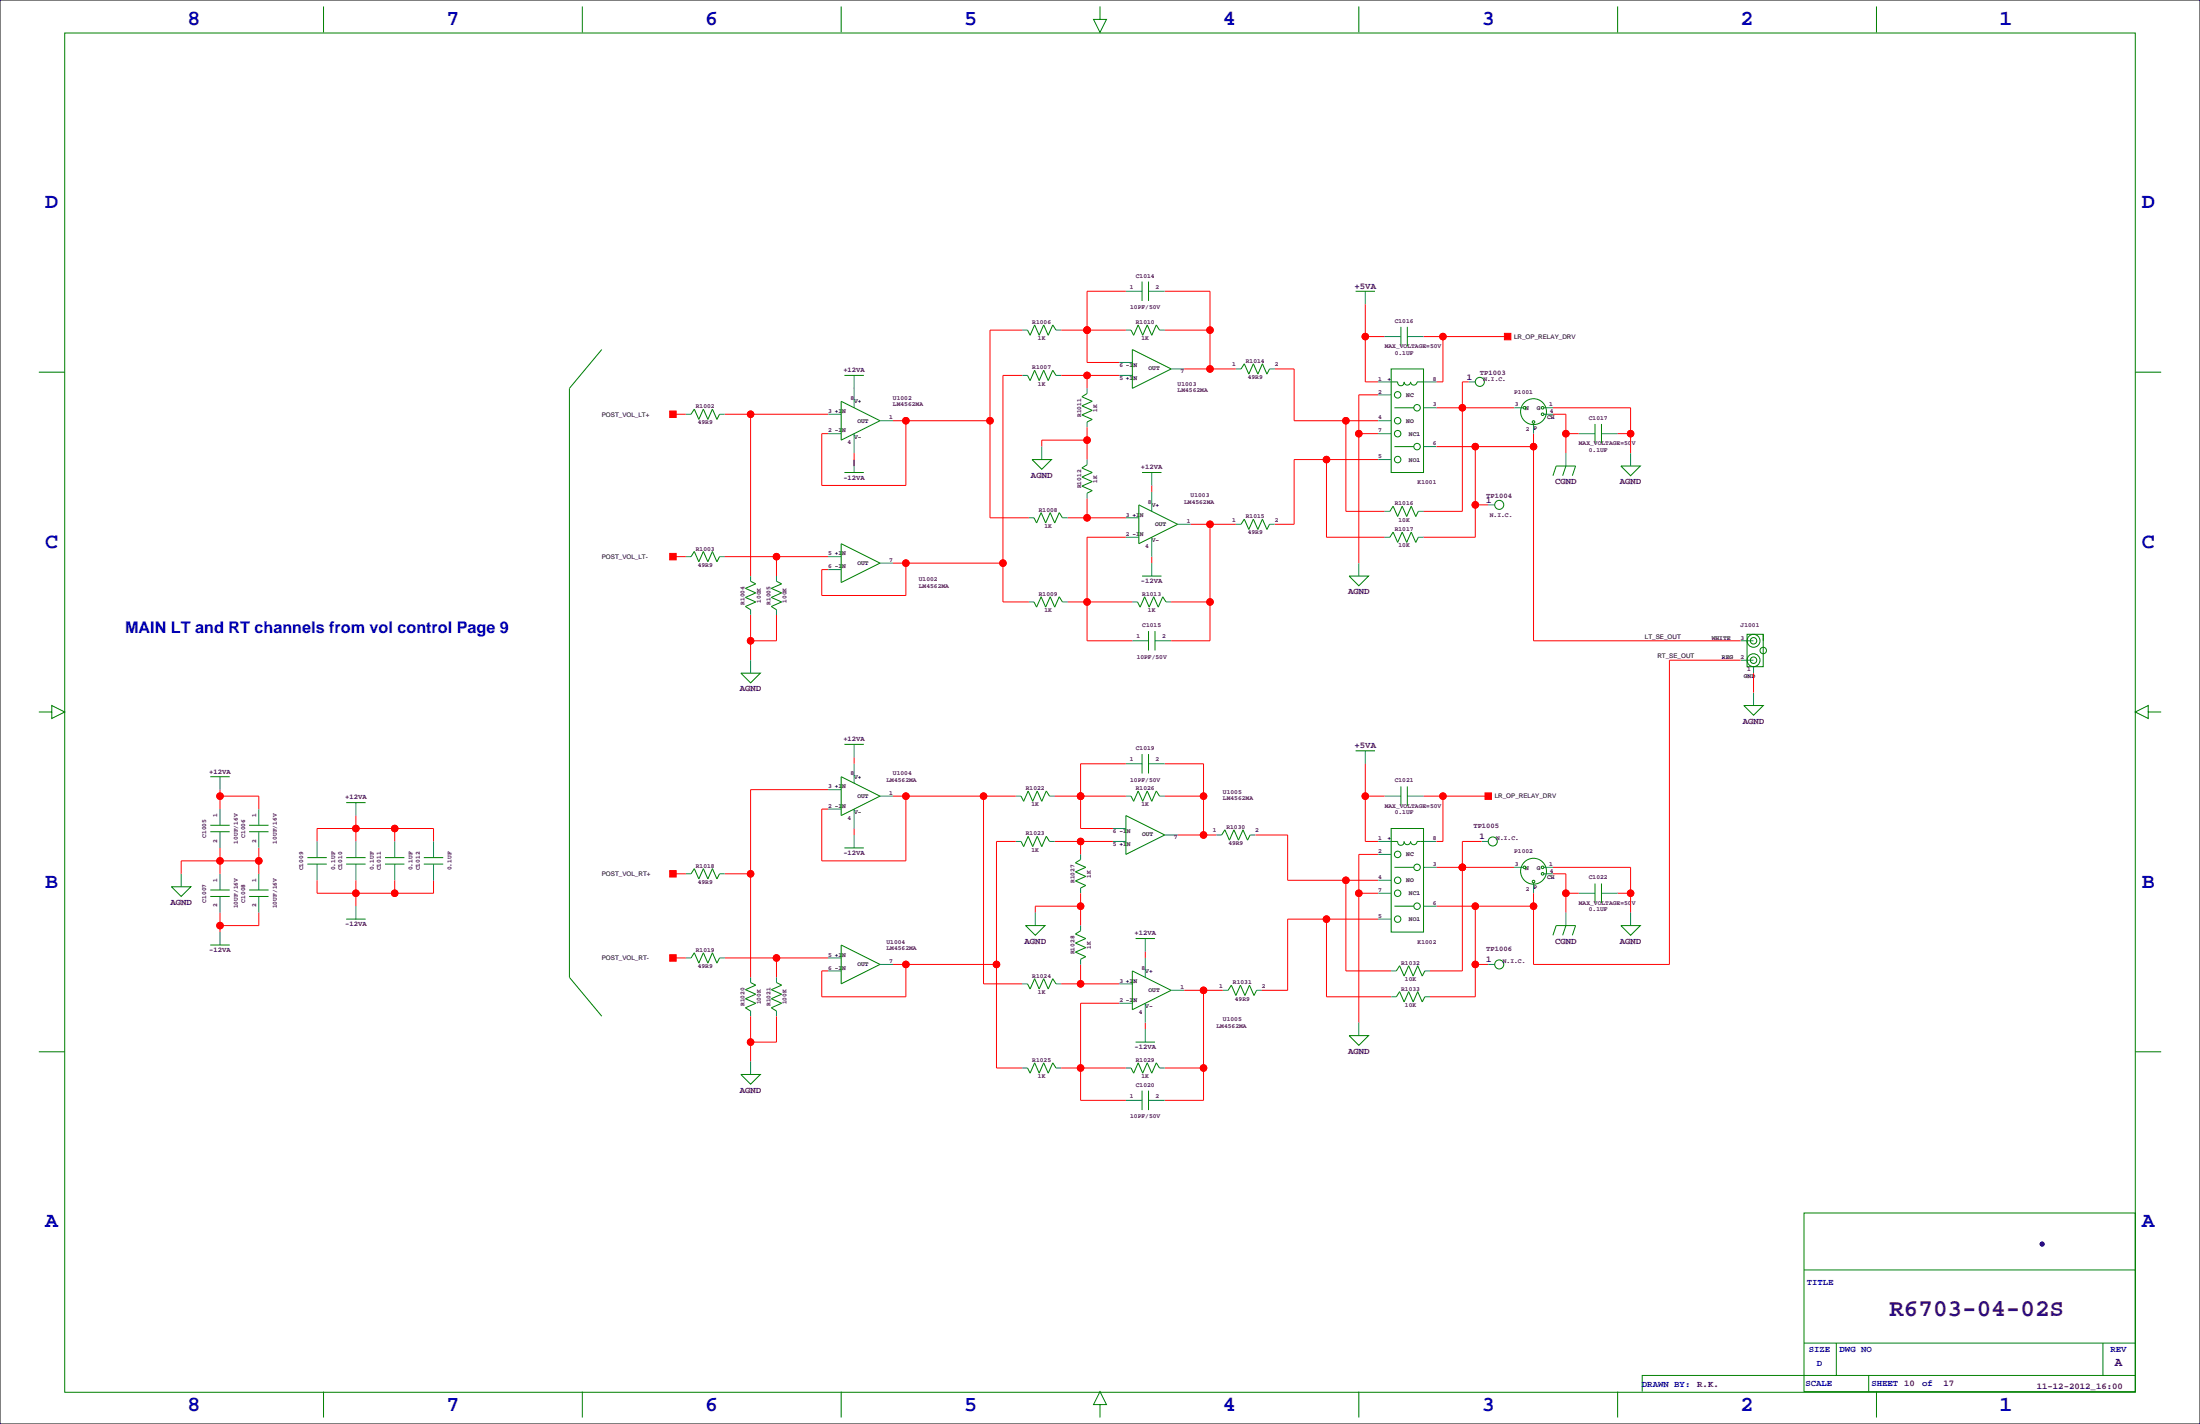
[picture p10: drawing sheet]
<svg xmlns="http://www.w3.org/2000/svg" width="864mm" height="559mm" viewBox="0 0 864 559" stroke-linecap="round" stroke-linejoin="round" font-family="sans-serif">
<path d="M0 0h863.6v558.8h-863.6z" fill="none" stroke="#000" stroke-width=".39"/>
<g fill="none" stroke="#008080" stroke-width=".39">
<path d="M442 114.3h6.3M450.8 114.3h6.4M535.9 114.3v5.1M401.3 129.5h2.1M414.5 129.5h2.1M442 129.5h2M455.2 129.5h2M543.6 132.1h6.3M552.4 132.1h6.4M335.3 147.3v12.7M401.3 147.3h2.1M414.5 147.3h2.1"/>
<path d="M426.7 152.4v2M439.4 147.3h5.1M439.4 142.2h5.1M459.7 144.8h5.1M485.1 144.8h2.1M498.3 144.8h2.1M541 149.9h5.1M541 154.9h5.1M558.8 149.9h5.1M576.6 149.9h2.5M269.2 162.6h2.1M282.4 162.6h2.1"/>
<path d="M325.1 170.2h5.1M325.1 162.6h5.1M335.3 170.2v7.6M345.4 165.1h5.1M408.9 175.3v5M426.7 165.6v2M541 170.2h5.1M541 165.1h5.1M558.8 160h5.1M558.8 175.3h5.1M594.4 160h3.5M602 166.1v4.1"/>
<path d="M606 160h3.6M606 162.6h3.6M614.7 177.8v5.1M619.8 170.2h6.3M628.6 170.2h6.4M640.1 177.8v5.1M335.3 180.3v5.1M426.7 180.3v2.1M426.7 193.5v2.1M452.1 185.4v5.1M452.1 193v7.7M541 180.3h5.1"/>
<path d="M584.2 198.1h2.5M269.2 218.4h2.1M282.4 218.4h2.1M325.1 218.4h5.1M403.9 203.2h2M417.1 203.2h2M442 203.2h5M442 210.8h5M452.1 210.8v7.6M462.3 205.7h5.1M485.1 205.7h2.1M498.3 205.7h2.1"/>
<path d="M543.6 200.7h2M543.6 210.8h2M556.8 200.7h2M556.8 210.8h2M294.6 226.1v2M294.6 239.3v2M304.8 226.1v2M304.8 239.3v2M325.1 223.5h5.1M345.4 221h5.1M403.9 236.2h2M417.1 236.2h2"/>
<path d="M444.5 236.2h2M452.1 221v5.1M457.7 236.2h2M533.4 221v5.1M294.6 259.1v5.1M444.5 251.5h6.3M453.4 251.5h6.3M683.3 251.5h5M683.3 259.1h5M688.3 261.6v2.6M688.3 271.8v5.1M335.3 292.1v5.1"/>
<path d="M335.3 299.7v7.6M442 299.7h6.3M450.8 299.7h6.4M535.9 294.6v5.1M86.4 304.8v5.1M86.4 317.5v6.3M101.6 317.5v6.3M139.7 315v5M325.1 317.5h5.1M325.1 309.9h5.1M335.3 317.5v7.6M345.4 312.4h5.1"/>
<path d="M398.8 312.4h2M412 312.4h2M442 312.4h2M455.2 312.4h2M543.6 312.4h6.3M552.4 312.4h6.4M86.4 326.4v6.3M101.6 326.4v6.3M124.5 330.2v6.3M124.5 339.1v6.3M139.7 330.2v6.3M139.7 339.1v6.3"/>
<path d="M154.9 330.2v6.3M154.9 339.1v6.3M170.2 330.2v6.3M170.2 339.1v6.3M335.3 327.7v5M398.8 330.2h2M412 330.2h2M424.2 335.3v2M436.9 330.2h5.1M436.9 325.1h5.1M457.2 327.7h5.1M477.5 327.7h2.1"/>
<path d="M490.7 327.7h2.1M541 330.2h5.1M541 335.3h5.1M558.8 330.2h5.1M581.7 330.2h2.5M71.1 342.9v5.1M86.4 342.9v6.3M86.4 351.8v6.3M101.6 342.9v6.3M101.6 351.8v6.3M139.7 355.6v5.1M269.2 342.9h2.1"/>
<path d="M282.4 342.9h2.1M406.4 358.1v5.1M424.2 348.5v2M541 350.5h5.1M541 345.4h5.1M558.8 340.4h5.1M558.8 355.6h5.1M594.4 340.4h3.5M602 346.5v4M606 342.9h3.6M606 340.4h3.6M614.7 358.1v5.1"/>
<path d="M619.8 350.5h6.3M628.6 350.5h6.4M640.1 358.1v5.1M86.4 365.8v5M269.2 375.9h2.1M282.4 375.9h2.1M325.1 375.9h5.1M345.4 378.5h5.1M424.2 363.2v2.1M424.2 376.4v2.1M449.6 368.3v5.1M449.6 375.9v7.6"/>
<path d="M541 360.7h5.1M584.2 378.5h2.5M294.6 383.5v2.1M294.6 396.7v2.1M304.8 383.5v2.1M304.8 396.7v2.1M325.1 381h5.1M401.3 386.1h2.1M414.5 386.1h2.1M439.4 386.1h5.1M439.4 393.7h5.1M449.6 393.7v7.6"/>
<path d="M459.7 388.6h5.1M480.1 388.6h2M493.3 388.6h2M546.1 381h2M546.1 391.2h2M559.3 381h2M559.3 391.2h2M294.6 416.6v5M401.3 419.1h2.1M414.5 419.1h2.1M442 419.1h2M449.6 403.9v5"/>
<path d="M455.2 419.1h2M533.4 401.3v5.1M442 431.8h6.3M450.8 431.8h6.4"/>
</g>
<g fill="none" stroke="#008000" stroke-width=".39">
<path d="M25.4 13h812.8v533.4h-812.8zM127 2.5v10.2M228.6 2.5v10.2M330.2 2.5v10.2M431.8 2.5v5.1h2.5l-2.5 5.1-2.5-5.1h2.5M533.4 2.5v10.2M635 2.5v10.2M736.6 2.5v10.2M448.3 110.5v7.6M450.8 110.5v7.6M532.1 114.3h7.7M236.2 137.2l-12.7 15.2v231.1l12.7 15.3"/>
<path d="M403.4 129.5l1 2.1 1.7-4.1 1.8 4.1 1.8-4.1 1.8 4.1 1.8-4.1 1.2 2M444 129.5l1 2.1 1.8-4.1 1.8 4.1 1.7-4.1 1.8 4.1 1.8-4.1 1.3 2M444.5 137.2l15.2 7.6-15.2 7.6zM549.9 128.3v7.6M552.4 128.3v7.6M15.2 146.1h10.2M330.2 157.5l15.2 7.6-15.2 7.6zM331.5 147.3h7.6M403.4 147.3l1 2.1 1.7-4.1 1.8 4.1 1.8-4.1 1.8 4.1 1.8-4.1 1.2 2M426.7 154.4l-2 1.3 4.1 1.8-4.1 1.8 4.1 1.7-4.1 1.8 4.1 1.8-2.1 1M487.2 144.8l1.2-2.1 1.8 4.1 1.8-4.1 1.8 4.1 1.8-4.1 1.7 4.1 1-2M546.1 144.8h12.7v40.6h-12.7z"/>
<path d="M546.1 149.9h2.6a1.27 1.27 0 0 0 1.2 1.5 1.27 1.27 0 0 0 1.3-1.5 1.28 1.28 0 0 0 1.2 1.2 1.28 1.28 0 0 0 1.3-1.2 1.27 1.27 0 0 0 1.3 1.2 1.27 1.27 0 0 0 1.3-1.2h2.5M580.4 151.1h.1M580.4 149.9h.1M581.7 152.4h.1M582.9 149.9h.1M584.2 149.9h.1M838.2 146.1h10.2M271.3 162.6l1.2-2.1 1.8 4.1 1.8-4.1 1.8 4.1 1.8-4.1 1.7 4.1 1-2M547.4 175.3h7.6M547.4 160h7.6M548.6 170.2h.1M596.9 165.1h.1"/>
<path d="M596.9 162.6h.1M605 163.1h.1M626.1 166.4v7.6M628.6 166.4v7.6M331.5 185.4h7.6M405.1 180.3h7.6l-3.8 3.8zM426.7 182.4l-2 1.2 4.1 1.8-4.1 1.8 4.1 1.8-4.1 1.8 4.1 1.7-2.1 1M447 198.1l15.3 7.6-15.3 7.7zM448.3 185.4h7.6M532.1 181.6h.1M588 199.4h.1M588 198.1h.1"/>
<path d="M590.5 198.1h.1M591.8 198.1h.1M609.6 186.7l1.3-3.8h7.6l-1.3 3.8M614.7 182.9l-1.3 3.8M636.3 182.9h7.6l-3.8 3.8zM271.3 218.4l1.2-2 1.8 4.1 1.8-4.1 1.8 4.1 1.8-4.1 1.7 4.1 1-2.1M330.2 213.4l15.2 7.6-15.2 7.6zM405.9 203.2l1 2 1.8-4 1.8 4 1.7-4 1.8 4 1.8-4 1.3 2M487.2 205.7l1.2-2 1.8 4.1 1.8-4.1 1.8 4.1 1.8-4.1 1.7 4.1 1-2.1M545.6 200.7l1.3-2.1 1.7 4.1 1.8-4.1 1.8 4.1 1.8-4.1 1.8 4.1 1-2M545.6 210.8l1.3-2 1.7 4.1 1.8-4.1 1.8 4.1 1.8-4.1 1.8 4.1 1-2.1M589.3 200.7h.1"/>
<path d="M294.6 228.1l2.1 1-4.1 1.8 4.1 1.8-4.1 1.7 4.1 1.8-4.1 1.8 2 1.3M304.8 228.1l2 1-4 1.8 4 1.8-4 1.7 4 1.8-4 1.8 2 1.3M405.9 236.2l1 2.1 1.8-4.1 1.8 4.1 1.7-4.1 1.8 4.1 1.8-4.1 1.3 2M446.5 236.2l1 2.1 1.8-4.1 1.8 4.1 1.8-4.1 1.8 4.1 1.7-4.1 1.3 2M448.3 226.1h7.6M529.6 226.1h7.6l-3.8 3.8zM450.8 247.6v7.7M453.4 247.6v7.7M685.8 248.9h6.3v12.7h-6.3zM690.9 252.7h.1M692.1 248.9v2.6M15.2 279.4h5.1v-2.5l5.1 2.5-5.1 2.5v-2.5"/>
<path d="M290.8 264.2h7.6l-3.8 3.8zM684.5 276.9h7.6l-3.8 3.8zM843.3 279.4v-2.5l-5.1 2.5 5.1 2.5v-2.5h5.1M331.5 292.1h7.6M448.3 295.9v7.6M450.8 295.9v7.6M532.1 294.6h7.7M82.5 304.8h7.7M135.9 315h7.6M330.2 304.8l15.2 7.6-15.2 7.6zM400.8 312.4l1 2.1 1.8-4.1 1.8 4.1 1.8-4.1 1.7 4.1 1.8-4.1 1.3 2M444 312.4l1 2.1 1.8-4.1 1.8 4.1 1.7-4.1 1.8 4.1 1.8-4.1 1.3 2"/>
<path d="M549.9 308.6v7.6M552.4 308.6v7.6M82.5 323.8h7.7M82.5 326.4h7.7M97.8 323.8h7.6M97.8 326.4h7.6M120.6 339.1h7.7M120.6 336.5h7.7M135.9 339.1h7.6M135.9 336.5h7.6M151.1 339.1h7.6M151.1 336.5h7.6"/>
<path d="M166.4 339.1h7.6M166.4 336.5h7.6M331.5 332.7h7.6M400.8 330.2l1 2 1.8-4 1.8 4 1.8-4 1.7 4 1.8-4 1.3 2M424.2 337.3l-2.1 1.3 4.1 1.8-4.1 1.7 4.1 1.8-4.1 1.8 4.1 1.8-2 1M442 320l15.2 7.7-15.2 7.6zM479.6 327.7l1.2-2.1 1.8 4.1 1.8-4.1 1.8 4.1 1.7-4.1 1.8 4.1 1-2M546.1 325.1h12.7v40.7h-12.7zM546.1 330.2h2.6a1.27 1.27 0 0 0 1.2 1.5 1.27 1.27 0 0 0 1.3-1.5 1.28 1.28 0 0 0 1.2 1.3 1.28 1.28 0 0 0 1.3-1.3 1.27 1.27 0 0 0 1.3 1.3 1.27 1.27 0 0 0 1.3-1.3h2.5M585.5 331.5h.1M585.5 330.2h.1M586.7 332.7h.1"/>
<path d="M588 330.2h.1M589.3 330.2h.1M67.3 348h7.6l-3.8 3.8zM82.5 349.2h7.7M82.5 351.8h7.7M97.8 349.2h7.6M97.8 351.8h7.6M271.3 342.9l1.2-2 1.8 4 1.8-4 1.8 4 1.8-4 1.7 4 1-2M547.4 355.6h7.6M547.4 340.4h7.6M548.6 350.5h.1M596.9 345.4h.1"/>
<path d="M596.9 342.9h.1M605 343.4h.1M626.1 346.7v7.6M628.6 346.7v7.6M82.5 370.8h7.7M135.9 360.7h7.6M271.3 375.9l1.2-2 1.8 4.1 1.8-4.1 1.8 4.1 1.8-4.1 1.7 4.1 1-2.1M330.2 370.8l15.2 7.7-15.2 7.6zM402.6 363.2h7.6l-3.8 3.8zM424.2 365.3l-2.1 1.2 4.1 1.8-4.1 1.8 4.1 1.8-4.1 1.7 4.1 1.8-2 1M445.8 368.3h7.6M532.1 361.9h.1"/>
<path d="M588 379.7h.1M588 378.5h.1M590.5 378.5h.1M591.8 378.5h.1M609.6 367l1.3-3.8h7.6l-1.3 3.8M614.7 363.2l-1.3 3.8M636.3 363.2h7.6l-3.8 3.8zM294.6 385.6l2.1 1-4.1 1.8 4.1 1.7-4.1 1.8 4.1 1.8-4.1 1.8 2 1.2M304.8 385.6l2 1-4 1.8 4 1.7-4 1.8 4 1.8-4 1.8 2 1.2M403.4 386.1l1 2 1.7-4.1 1.8 4.1 1.8-4.1 1.8 4.1 1.8-4.1 1.2 2.1M444.5 381l15.2 7.6-15.2 7.6zM482.1 388.6l1.3-2 1.7 4.1 1.8-4.1 1.8 4.1 1.8-4.1 1.8 4.1 1-2.1"/>
<path d="M548.1 381l1.3-2 1.8 4 1.8-4 1.7 4 1.8-4 1.8 4 1-2M548.1 391.2l1.3-2.1 1.8 4.1 1.8-4.1 1.7 4.1 1.8-4.1 1.8 4.1 1-2M589.3 381h.1M15.2 412.8h10.2M403.4 419.1l1 2 1.7-4 1.8 4 1.8-4 1.8 4 1.8-4 1.2 2M444 419.1l1 2 1.8-4 1.8 4 1.7-4 1.8 4 1.8-4 1.3 2M445.8 408.9h7.6M529.6 406.4h7.6l-3.8 3.8zM838.2 412.8h10.2M290.8 421.6h7.6l-3.8 3.8zM448.3 428v7.6M450.8 428v7.6"/>
<path d="M708.2 476h130v70.1h-130zM708.2 498.3h130M708.2 527h130M720.9 527v12.8M733.6 539.8v6.3M825.5 527v12.8M838.2 539.8h-193.5v6.3M127 546.1v10.2M228.6 546.1v10.2M330.2 546.1v10.2M431.8 551.2h2.5l-2.5-5.1-2.5 5.1h2.5v5.1M533.4 546.1v10.2"/>
<path d="M635 546.1v10.2M736.6 546.1v10.2"/>
<circle cx="548.6" cy="154.9" r="1.27"/>
<circle cx="580.9" cy="149.9" r="1.78"/>
<circle cx="548.6" cy="165.1" r="1.27"/>
<circle cx="548.6" cy="170.2" r="1.27"/>
<circle cx="556.3" cy="175.3" r="1.27"/>
<circle cx="556.3" cy="160" r="1.27"/>
<circle cx="598.4" cy="160" r=".51"/>
<circle cx="602" cy="161.5" r="5.1"/>
<circle cx="602" cy="165.6" r=".51"/>
<circle cx="605.5" cy="160" r=".51"/>
<circle cx="605.5" cy="162.6" r=".51"/>
<circle cx="548.6" cy="180.3" r="1.27"/>
<circle cx="588.5" cy="198.1" r="1.78"/>
<circle cx="688.3" cy="259.1" r="1.27"/>
<circle cx="688.3" cy="251.5" r="1.27"/>
<circle cx="688.3" cy="251.5" r="2.54"/>
<circle cx="688.3" cy="259.1" r="2.54"/>
<circle cx="692.1" cy="255.3" r="1.27"/>
<circle cx="548.6" cy="335.3" r="1.27"/>
<circle cx="586" cy="330.2" r="1.78"/>
<circle cx="548.6" cy="345.4" r="1.27"/>
<circle cx="548.6" cy="350.5" r="1.27"/>
<circle cx="556.3" cy="340.4" r="1.27"/>
<circle cx="556.3" cy="355.6" r="1.27"/>
<circle cx="598.4" cy="340.4" r=".51"/>
<circle cx="602" cy="341.9" r="5.1"/>
<circle cx="602" cy="345.9" r=".51"/>
<circle cx="605.5" cy="342.9" r=".51"/>
<circle cx="605.5" cy="340.4" r=".51"/>
<circle cx="548.6" cy="360.7" r="1.27"/>
<circle cx="588.5" cy="378.5" r="1.78"/>
</g>
<g fill="none" stroke="#f00" stroke-width=".39">
<path d="M442 114.3h-15.3v27.9h12.7M457.2 114.3h17.8v30.5M535.9 119.4v30.5h5.1M401.3 129.5h-12.7v73.7h15.3M416.6 129.5h25.4M426.7 129.5h.1M457.2 129.5h17.8M535.9 132.1h7.7M558.8 132.1h33M566.4 132.1v17.8h-2.5M335.3 152.4h.1M401.3 147.3h-7.6v88.9h10.2"/>
<path d="M416.6 147.3h22.8M426.7 147.3v5.1M464.8 144.8h20.3M500.4 144.8h7.6v20.3h33M541 154.9h-7.6v66.1M576.6 149.9h-2.6v50.8h-15.2M264.2 162.6h5M284.5 162.6h40.6M294.6 162.6v63.5M335.3 177.8v5.1M350.5 165.1h38.1M355.6 165.1v25.4h-33v-20.3h2.5"/>
<path d="M426.7 167.6v12.7M426.7 172.7h-17.8v2.6M528.3 165.1v35.6h15.3M533.4 170.2h7.6M563.9 160h30.5M563.9 175.3h38.1M579.1 175.3v35.5h-20.3M602 170.2v81.3h81.3M609.6 160h30.5v17.8M609.6 162.6h5.1v15.2M614.7 170.2h5.1M635 170.2h5.1"/>
<path d="M426.7 195.6v7.6M452.1 190.5v2.5M520.7 180.3v30.5h22.9M541 180.3h-33v25.4h-7.6M579.1 198.1h5.1M264.2 218.4h5M284.5 218.4h40.6M304.8 218.4v7.7M419.1 203.2h22.9M442 210.8h-15.3v40.7h17.8M452.1 218.4v2.6M467.4 205.7h17.7"/>
<path d="M475 205.7v45.8h-15.3M350.5 221h43.2M355.6 221v12.7h-33v-10.2h2.5M419.1 236.2h25.4M459.7 236.2h15.3M294.6 241.3v17.8M304.8 241.3v10.2h-10.2M683.3 259.1h-28v119.4h-53.3v-28M688.3 264.2v7.6M335.3 297.2v2.5M442 299.7h-17.8v25.4h12.7M457.2 299.7h15.2v28"/>
<path d="M535.9 299.7v30.5h5.1M86.4 312.4h15.2v5.1M86.4 309.9v7.6M325.1 309.9h-30.5v73.6M350.5 312.4h48.3M355.6 312.4v25.4h-33v-20.3h2.5M386.1 312.4v73.7h15.2M414 312.4h28M424.2 312.4h.1M457.2 312.4h15.2M535.9 312.4h7.7M558.8 312.4h25.4"/>
<path d="M566.4 312.4v17.8h-2.5M86.4 332.7v10.2M101.6 332.7v10.2M101.6 337.8h-30.5v5.1M124.5 330.2v-5.1h45.7v5.1M139.7 320v10.2M154.9 325.1v5.1M335.3 325.1v2.6M398.8 330.2h-7.6v88.9h10.1M414 330.2h22.9M424.2 330.2v5.1M462.3 327.7h15.2"/>
<path d="M492.8 327.7h12.7v17.7h35.5M541 335.3h-7.6v66M581.7 330.2h-7.7v50.8h-12.7M86.4 358.1v7.7M101.6 358.1v5.1h-15.2M124.5 345.4v5.1h45.7v-5.1M139.7 345.4v10.2M154.9 345.4v5.1M264.2 342.9h5M284.5 342.9h10.1M424.2 350.5v12.7M424.2 355.6h-17.8v2.5"/>
<path d="M528.3 345.4v35.6h17.8M533.4 350.5h7.6M563.9 355.6h38.1M563.9 340.4h30.5M574 340.4h.1M579.1 355.6v35.6h-17.8M609.6 342.9h5.1v15.2M609.6 340.4h30.5v17.7M614.7 350.5h5.1M635 350.5h5.1M264.2 375.9h5M284.5 375.9h40.6"/>
<path d="M304.8 375.9v7.6M350.5 378.5h40.7M355.6 378.5v12.7h-33v-10.2h2.5M424.2 378.5v7.6M449.6 373.4v2.5M520.7 360.7v30.5h25.4M541 360.7h-35.5v27.9h-10.2M579.1 378.5h5.1M294.6 398.8v17.8M304.8 398.8v10.1h-10.2M416.6 386.1h22.8M439.4 393.7h-15.2v38.1h17.8"/>
<path d="M464.8 388.6h15.3M472.4 388.6v43.2h-15.2M416.6 419.1h25.4M449.6 401.3v2.6M457.2 419.1h15.2"/>
<circle cx="426.7" cy="129.5" r="1.27"/>
<circle cx="475" cy="129.5" r="1.27"/>
<circle cx="535.9" cy="132.1" r="1.27"/>
<circle cx="566.4" cy="132.1" r="1.27"/>
<circle cx="426.7" cy="147.3" r="1.27"/>
<circle cx="475" cy="144.8" r="1.27"/>
<circle cx="294.6" cy="162.6" r="1.27"/>
<circle cx="355.6" cy="165.1" r="1.27"/>
<circle cx="388.6" cy="165.1" r="1.27"/>
<circle cx="426.7" cy="172.7" r="1.27"/>
<circle cx="528.3" cy="165.1" r="1.27"/>
<circle cx="533.4" cy="170.2" r="1.27"/>
<circle cx="574" cy="160" r="1.27"/>
<circle cx="579.1" cy="175.3" r="1.27"/>
<circle cx="602" cy="175.3" r="1.27"/>
<circle cx="614.7" cy="170.2" r="1.27"/>
<circle cx="640.1" cy="170.2" r="1.27"/>
<circle cx="520.7" cy="180.3" r="1.27"/>
<circle cx="579.1" cy="198.1" r="1.27"/>
<circle cx="304.8" cy="218.4" r="1.27"/>
<circle cx="426.7" cy="203.2" r="1.27"/>
<circle cx="475" cy="205.7" r="1.27"/>
<circle cx="355.6" cy="221" r="1.27"/>
<circle cx="393.7" cy="221" r="1.27"/>
<circle cx="426.7" cy="236.2" r="1.27"/>
<circle cx="475" cy="236.2" r="1.27"/>
<circle cx="294.6" cy="251.5" r="1.27"/>
<circle cx="86.4" cy="312.4" r="1.27"/>
<circle cx="355.6" cy="312.4" r="1.27"/>
<circle cx="386.1" cy="312.4" r="1.27"/>
<circle cx="424.2" cy="312.4" r="1.27"/>
<circle cx="472.4" cy="312.4" r="1.27"/>
<circle cx="535.9" cy="312.4" r="1.27"/>
<circle cx="566.4" cy="312.4" r="1.27"/>
<circle cx="86.4" cy="337.8" r="1.27"/>
<circle cx="101.6" cy="337.8" r="1.27"/>
<circle cx="139.7" cy="325.1" r="1.27"/>
<circle cx="154.9" cy="325.1" r="1.27"/>
<circle cx="424.2" cy="330.2" r="1.27"/>
<circle cx="472.4" cy="327.7" r="1.27"/>
<circle cx="139.7" cy="350.5" r="1.27"/>
<circle cx="154.9" cy="350.5" r="1.27"/>
<circle cx="294.6" cy="342.9" r="1.27"/>
<circle cx="424.2" cy="355.6" r="1.27"/>
<circle cx="528.3" cy="345.4" r="1.27"/>
<circle cx="533.4" cy="350.5" r="1.27"/>
<circle cx="574" cy="340.4" r="1.27"/>
<circle cx="579.1" cy="355.6" r="1.27"/>
<circle cx="602" cy="355.6" r="1.27"/>
<circle cx="614.7" cy="350.5" r="1.27"/>
<circle cx="640.1" cy="350.5" r="1.27"/>
<circle cx="86.4" cy="363.2" r="1.27"/>
<circle cx="304.8" cy="375.9" r="1.27"/>
<circle cx="355.6" cy="378.5" r="1.27"/>
<circle cx="391.2" cy="378.5" r="1.27"/>
<circle cx="520.7" cy="360.7" r="1.27"/>
<circle cx="579.1" cy="378.5" r="1.27"/>
<circle cx="424.2" cy="386.1" r="1.27"/>
<circle cx="472.4" cy="388.6" r="1.27"/>
<circle cx="294.6" cy="408.9" r="1.27"/>
<circle cx="424.2" cy="419.1" r="1.27"/>
<circle cx="472.4" cy="419.1" r="1.27"/>
</g>
<g fill="#f00" stroke="#f00" stroke-width=".39">
<path d="M262.9 161.3h2.5v2.5h-2.5z" fill-rule="evenodd"/>
<path d="M262.9 341.6h2.5v2.6h-2.5z" fill-rule="evenodd"/>
<path d="M262.9 374.6h2.5v2.6h-2.5z" fill-rule="evenodd"/>
<path d="M262.9 217.2h2.5v2.5h-2.5z" fill-rule="evenodd"/>
<path d="M590.5 130.8h2.6v2.5h-2.6z" fill-rule="evenodd"/>
<path d="M582.9 311.1h2.6v2.6h-2.6z" fill-rule="evenodd"/>
<circle cx="154.9" cy="350.5" r="1.27"/>
<circle cx="139.7" cy="350.5" r="1.27"/>
<circle cx="154.9" cy="325.1" r="1.27"/>
<circle cx="139.7" cy="325.1" r="1.27"/>
<circle cx="574" cy="160" r="1.27"/>
<circle cx="304.8" cy="375.9" r="1.27"/>
<circle cx="294.6" cy="342.9" r="1.27"/>
<circle cx="294.6" cy="162.6" r="1.27"/>
<circle cx="472.4" cy="419.1" r="1.27"/>
<circle cx="472.4" cy="388.6" r="1.27"/>
<circle cx="424.2" cy="386.1" r="1.27"/>
<circle cx="424.2" cy="330.2" r="1.27"/>
<circle cx="472.4" cy="312.4" r="1.27"/>
<circle cx="472.4" cy="327.7" r="1.27"/>
<circle cx="426.7" cy="203.2" r="1.27"/>
<circle cx="426.7" cy="147.3" r="1.27"/>
<circle cx="426.7" cy="129.5" r="1.27"/>
<circle cx="475" cy="129.5" r="1.27"/>
<circle cx="475" cy="144.8" r="1.27"/>
<circle cx="86.4" cy="312.4" r="1.27"/>
<circle cx="101.6" cy="337.8" r="1.27"/>
<circle cx="86.4" cy="337.8" r="1.27"/>
<circle cx="86.4" cy="363.2" r="1.27"/>
<circle cx="528.3" cy="345.4" r="1.27"/>
<circle cx="424.2" cy="355.6" r="1.27"/>
<circle cx="426.7" cy="172.7" r="1.27"/>
<circle cx="294.6" cy="251.5" r="1.27"/>
<circle cx="535.9" cy="132.1" r="1.27"/>
<circle cx="533.4" cy="170.2" r="1.27"/>
<circle cx="528.3" cy="165.1" r="1.27"/>
<circle cx="614.7" cy="170.2" r="1.27"/>
<circle cx="294.6" cy="408.9" r="1.27"/>
<circle cx="535.9" cy="312.4" r="1.27"/>
<circle cx="533.4" cy="350.5" r="1.27"/>
<circle cx="614.7" cy="350.5" r="1.27"/>
<circle cx="640.1" cy="350.5" r="1.27"/>
<circle cx="520.7" cy="360.7" r="1.27"/>
<circle cx="520.7" cy="180.3" r="1.27"/>
<circle cx="355.6" cy="221" r="1.27"/>
<circle cx="393.7" cy="221" r="1.27"/>
<circle cx="640.1" cy="170.2" r="1.27"/>
<circle cx="386.1" cy="312.4" r="1.27"/>
<circle cx="355.6" cy="312.4" r="1.27"/>
<circle cx="355.6" cy="378.5" r="1.27"/>
<circle cx="391.2" cy="378.5" r="1.27"/>
<circle cx="574" cy="340.4" r="1.27"/>
<circle cx="579.1" cy="198.1" r="1.27"/>
<circle cx="602" cy="175.3" r="1.27"/>
<circle cx="579.1" cy="175.3" r="1.27"/>
<circle cx="579.1" cy="378.5" r="1.27"/>
<circle cx="602" cy="355.6" r="1.27"/>
<circle cx="579.1" cy="355.6" r="1.27"/>
<circle cx="566.4" cy="132.1" r="1.27"/>
<circle cx="566.4" cy="312.4" r="1.27"/>
<circle cx="426.7" cy="236.2" r="1.27"/>
<circle cx="424.2" cy="419.1" r="1.27"/>
<circle cx="304.8" cy="218.4" r="1.27"/>
<circle cx="355.6" cy="165.1" r="1.27"/>
<circle cx="388.6" cy="165.1" r="1.27"/>
<circle cx="475" cy="205.7" r="1.27"/>
<circle cx="475" cy="236.2" r="1.27"/>
<circle cx="424.2" cy="312.4" r="1.27"/>
</g>
<circle cx="801.6" cy="488.2" r=".76" fill="#000080" stroke="#000080" stroke-width=".39"/>
<circle cx="801.6" cy="488.2" r=".76" fill="none" stroke="#000080" stroke-width=".39"/>
<text font-size="9.5" fill="#400040" x="741.7" y="516.5">R6703-04-02S</text>
<g font-size="8.5" fill="#0000a0">
<text x="73.7" y="10">8</text>
<text x="175.3" y="10">7</text>
<text x="276.9" y="10">6</text>
<text x="378.5" y="10">5</text>
<text x="480.1" y="10">4</text>
<text x="581.7" y="10">3</text>
<text x="683.3" y="10">2</text>
<text x="784.9" y="10">1</text>
<text x="17.8" y="81.6">D</text>
<text x="840.7" y="81.6">D</text>
<text x="17.8" y="215">C</text>
<text x="840.7" y="215">C</text>
<text x="17.8" y="348.3">B</text>
<text x="840.7" y="348.3">B</text>
<text x="17.8" y="481.7">A</text>
<text x="840.7" y="481.7">A</text>
<text x="73.7" y="553.8">8</text>
<text x="175.3" y="553.8">7</text>
<text x="276.9" y="553.8">6</text>
<text x="378.5" y="553.8">5</text>
<text x="480.1" y="553.8">4</text>
<text x="581.7" y="553.8">3</text>
<text x="683.3" y="553.8">2</text>
<text x="784.9" y="553.8">1</text>
</g>
<text font-size="6.3" fill="#00c" x="49.1" y="248.4">MAIN LT and RT channels from vol control Page 9</text>
<text font-size="4.9" fill="#400040" x="830.1" y="536.1">A</text>
<g font-size="3.5" fill="#400040">
<text x="531.7" y="113.3">+5VA</text>
<text x="575.7" y="149.1">1</text>
<text x="404.7" y="187.4">AGND</text>
<text x="610.4" y="190">CGND</text>
<text x="635.8" y="190">AGND</text>
<text x="583.4" y="197.3">1</text>
<text x="529.2" y="233.1">AGND</text>
<text x="290.4" y="271.2">AGND</text>
<text x="684.1" y="283.9">AGND</text>
<text x="531.7" y="293.6">+5VA</text>
<text x="580.8" y="329.4">1</text>
<text x="66.9" y="355.1">AGND</text>
<text x="402.2" y="370.3">AGND</text>
<text x="610.4" y="370.3">CGND</text>
<text x="635.8" y="370.3">AGND</text>
<text x="583.4" y="377.7">1</text>
<text x="529.2" y="413.5">AGND</text>
<text x="290.4" y="428.7">AGND</text>
<text x="666.2" y="544.4">R.K.</text>
<text x="762.9" y="544">17</text>
<text x="799.5" y="544.9">11-12-2012_16:00</text>
</g>
<g font-size="3.5" fill="#0000a0">
<text x="709.2" y="504.2">TITLE</text>
<text x="710" y="530.6">SIZE</text>
<text x="722.1" y="530.6">DWG NO</text>
<text x="828.4" y="530.6">REV</text>
<text x="713.2" y="536.2">D</text>
<text x="644.5" y="544.3">DRAWN BY:</text>
<text x="708.7" y="544">SCALE</text>
<text x="734.6" y="544">SHEET 10</text>
<text x="754.5" y="544">of</text>
</g>
<g font-size="2.8" fill="#400040">
<text x="331" y="146.1">+12VA</text>
<text x="580.9" y="147.1">TP1003</text>
<text x="447.9" y="184.2">+12VA</text>
<text x="331" y="188.2">-12VA</text>
<text x="583.4" y="195.4">TP1004</text>
<text x="447.9" y="228.9">-12VA</text>
<text x="331" y="290.9">+12VA</text>
<text x="82.1" y="303.6">+12VA</text>
<text x="135.5" y="313.7">+12VA</text>
<text x="578.4" y="324.9">TP1005</text>
<text x="331" y="335.6">-12VA</text>
<text x="135.5" y="363.5">-12VA</text>
<text x="445.3" y="367.1">+12VA</text>
<text x="82.1" y="373.7">-12VA</text>
<text x="583.4" y="373.2">TP1006</text>
<text x="445.3" y="411.8">-12VA</text>
</g>
<g font-size="2.5" fill="#400040">
<text x="443.5" y="113.2">1</text>
<text x="445.9" y="108.9">C1014</text>
<text x="453.6" y="113.2">2</text>
<text x="443.7" y="121.3">10PF/50V</text>
<text x="405.2" y="127.2">R1006</text>
<text x="445.9" y="127.2">R1010</text>
<text x="547.5" y="126.7">C1016</text>
<text x="407.5" y="133.5">1K</text>
<text x="448.1" y="133.5">1K</text>
<text x="543.6" y="136.7">MAX_VOLTAGE=50V</text>
<text x="439.4" y="143.9">6 -IN</text>
<text x="483.7" y="143.7">1</text>
<text x="489.1" y="142.4">R1014</text>
<text x="500.4" y="143.7">2</text>
<text x="547.5" y="139.1">0.1UF</text>
<text x="405.2" y="145">R1007</text>
<text x="439.4" y="148.9">5 +IN</text>
<text x="463.3" y="146.4">7</text>
<text x="489.8" y="148.8">49R9</text>
<text x="541" y="149.4">1</text>
<text x="562.4" y="149.4">8</text>
<text x="582.3" y="149.4">N.I.C.</text>
<text x="407.5" y="151.3">1K</text>
<text x="462.3" y="151.5">U1003</text>
<text x="462.3" y="154">LM4562MA</text>
<text x="541" y="154.4">2</text>
<text x="594.4" y="154.4">P1001</text>
<text x="273.2" y="160.2">R1002</text>
<text x="333.8" y="157">8</text>
<text x="350.5" y="157">U1002</text>
<text x="350.5" y="159.5">LM4562MA</text>
<text x="430.7" y="161.5" transform="rotate(-90 430.7 161.5)">1K</text>
<text x="562.4" y="159.5">3</text>
<text x="594.6" y="159.5">3</text>
<text x="608.1" y="159.5">1</text>
<text x="273.9" y="166.6">49R9</text>
<text x="325.1" y="162.1">3 +IN</text>
<text x="349" y="164.6">1</text>
<text x="424.4" y="163.7" transform="rotate(-90 424.4 163.7)">R1011</text>
<text x="541" y="164.6">4</text>
<text x="608.4" y="162.1">4</text>
<text x="623.7" y="164.8">C1017</text>
<text x="325.1" y="169.7">2 -IN</text>
<text x="541" y="169.7">7</text>
<text x="598.9" y="169.3">2</text>
<text x="332.7" y="174.3">4</text>
<text x="541" y="179.8">5</text>
<text x="562.4" y="174.8">6</text>
<text x="619.8" y="174.8">MAX_VOLTAGE=50V</text>
<text x="623.7" y="177.2">0.1UF</text>
<text x="424.4" y="191.7" transform="rotate(-90 424.4 191.7)">R1012</text>
<text x="430.7" y="189.4" transform="rotate(-90 430.7 189.4)">1K</text>
<text x="556.5" y="190">K1001</text>
<text x="450.6" y="197.6">8</text>
<text x="464.8" y="197.6">LM4562MA</text>
<text x="467.4" y="195.1">U1003</text>
<text x="407.8" y="200.8">R1008</text>
<text x="442" y="202.7">3 +IN</text>
<text x="489.1" y="203.4">R1015</text>
<text x="547.5" y="198.3">R1016</text>
<text x="584.8" y="202.7">N.I.C.</text>
<text x="410" y="207.2">1K</text>
<text x="465.9" y="205.2">1</text>
<text x="483.7" y="204.7">1</text>
<text x="489.8" y="209.7">49R9</text>
<text x="500.4" y="204.7">2</text>
<text x="547.5" y="208.5">R1017</text>
<text x="549" y="204.7">10K</text>
<text x="442" y="210.3">2 -IN</text>
<text x="449.6" y="215">4</text>
<text x="549" y="214.8">10K</text>
<text x="273.2" y="216.1">R1003</text>
<text x="325.1" y="217.9">5 +IN</text>
<text x="349" y="220.5">7</text>
<text x="273.9" y="222.4">49R9</text>
<text x="325.1" y="223">6 -IN</text>
<text x="360.7" y="228.1">U1002</text>
<text x="360.7" y="230.6">LM4562MA</text>
<text x="407.8" y="233.9">R1009</text>
<text x="448.4" y="233.9">R1013</text>
<text x="292.3" y="237.4" transform="rotate(-90 292.3 237.4)">R1004</text>
<text x="298.6" y="236.6" transform="rotate(-90 298.6 236.6)">100K</text>
<text x="302.4" y="237.4" transform="rotate(-90 302.4 237.4)">R1005</text>
<text x="308.8" y="236.6" transform="rotate(-90 308.8 236.6)">100K</text>
<text x="410" y="240.2">1K</text>
<text x="450.6" y="240.2">1K</text>
<text x="683.3" y="245.9">J1001</text>
<text x="446.1" y="250.4">1</text>
<text x="448.4" y="246.1">C1015</text>
<text x="456.2" y="250.4">2</text>
<text x="683.3" y="251">3</text>
<text x="446.2" y="258.5">10PF/50V</text>
<text x="683.3" y="258.6">2</text>
<text x="685.8" y="263.2">1</text>
<text x="443.5" y="298.6">1</text>
<text x="445.9" y="294.3">C1019</text>
<text x="453.6" y="298.6">2</text>
<text x="333.8" y="304.3">8</text>
<text x="350.5" y="304.3">U1004</text>
<text x="325.1" y="309.4">3 +IN</text>
<text x="348" y="306.8">LM4562MA</text>
<text x="349" y="311.9">1</text>
<text x="402.7" y="310.1">R1022</text>
<text x="443.7" y="306.8">10PF/50V</text>
<text x="445.9" y="310.1">R1026</text>
<text x="480.1" y="311.5">U1005</text>
<text x="547.5" y="307">C1021</text>
<text x="325.1" y="317">2 -IN</text>
<text x="404.9" y="316.4">1K</text>
<text x="448.1" y="316.4">1K</text>
<text x="480.1" y="314">LM4562MA</text>
<text x="543.6" y="317">MAX_VOLTAGE=50V</text>
<text x="85.3" y="320.5" transform="rotate(-90 85.3 320.5)">1</text>
<text x="100.5" y="320.5" transform="rotate(-90 100.5 320.5)">1</text>
<text x="332.7" y="321.7">4</text>
<text x="547.5" y="319.5">0.1UF</text>
<text x="81" y="328.8" transform="rotate(-90 81 328.8)">C1005</text>
<text x="96.2" y="328.8" transform="rotate(-90 96.2 328.8)">C1006</text>
<text x="402.7" y="327.8">R1023</text>
<text x="436.9" y="326.7">6 -IN</text>
<text x="460.8" y="329.3">7</text>
<text x="476" y="326.6">1</text>
<text x="481.4" y="325.3">R1030</text>
<text x="492.8" y="326.6">2</text>
<text x="541" y="329.7">1</text>
<text x="562.4" y="329.7">8</text>
<text x="587.4" y="329.7">N.I.C.</text>
<text x="85.3" y="330.7" transform="rotate(-90 85.3 330.7)">2</text>
<text x="93.4" y="331" transform="rotate(-90 93.4 331)">10UF/16V</text>
<text x="100.5" y="330.7" transform="rotate(-90 100.5 330.7)">2</text>
<text x="108.6" y="331" transform="rotate(-90 108.6 331)">10UF/16V</text>
<text x="404.9" y="334.2">1K</text>
<text x="436.9" y="331.8">5 +IN</text>
<text x="482.2" y="331.7">49R9</text>
<text x="541" y="334.8">2</text>
<text x="594.4" y="334.8">P1002</text>
<text x="119.1" y="341.5" transform="rotate(-90 119.1 341.5)">C1009</text>
<text x="131.5" y="341.5" transform="rotate(-90 131.5 341.5)">0.1UF</text>
<text x="134.3" y="341.5" transform="rotate(-90 134.3 341.5)">C1010</text>
<text x="146.7" y="341.5" transform="rotate(-90 146.7 341.5)">0.1UF</text>
<text x="149.5" y="341.5" transform="rotate(-90 149.5 341.5)">C1011</text>
<text x="162" y="341.5" transform="rotate(-90 162 341.5)">0.1UF</text>
<text x="164.8" y="341.5" transform="rotate(-90 164.8 341.5)">C1012</text>
<text x="177.2" y="341.5" transform="rotate(-90 177.2 341.5)">0.1UF</text>
<text x="273.2" y="340.5">R1018</text>
<text x="562.4" y="339.9">3</text>
<text x="594.6" y="339.9">3</text>
<text x="608.1" y="339.9">1</text>
<text x="85.3" y="345.9" transform="rotate(-90 85.3 345.9)">1</text>
<text x="100.5" y="345.9" transform="rotate(-90 100.5 345.9)">1</text>
<text x="273.9" y="346.9">49R9</text>
<text x="421.8" y="346.6" transform="rotate(-90 421.8 346.6)">R1027</text>
<text x="428.2" y="344.4" transform="rotate(-90 428.2 344.4)">1K</text>
<text x="541" y="344.9">4</text>
<text x="608.4" y="342.4">4</text>
<text x="623.7" y="345.1">C1022</text>
<text x="541" y="350">7</text>
<text x="598.9" y="349.6">2</text>
<text x="81" y="354.2" transform="rotate(-90 81 354.2)">C1007</text>
<text x="85.3" y="356.1" transform="rotate(-90 85.3 356.1)">2</text>
<text x="93.4" y="356.4" transform="rotate(-90 93.4 356.4)">10UF/16V</text>
<text x="96.2" y="354.2" transform="rotate(-90 96.2 354.2)">C1008</text>
<text x="100.5" y="356.1" transform="rotate(-90 100.5 356.1)">2</text>
<text x="108.6" y="356.4" transform="rotate(-90 108.6 356.4)">10UF/16V</text>
<text x="562.4" y="355.1">6</text>
<text x="619.8" y="355.1">MAX_VOLTAGE=50V</text>
<text x="623.7" y="357.6">0.1UF</text>
<text x="541" y="360.2">5</text>
<text x="348" y="370.3">U1004</text>
<text x="556.5" y="370.3">K1002</text>
<text x="273.2" y="373.6">R1019</text>
<text x="325.1" y="375.4">5 +IN</text>
<text x="348" y="372.9">LM4562MA</text>
<text x="349" y="378">7</text>
<text x="421.8" y="374.5" transform="rotate(-90 421.8 374.5)">R1028</text>
<text x="428.2" y="372.3" transform="rotate(-90 428.2 372.3)">1K</text>
<text x="589.9" y="378">N.I.C.</text>
<text x="273.9" y="379.9">49R9</text>
<text x="325.1" y="380.5">6 -IN</text>
<text x="405.2" y="383.7">R1024</text>
<text x="448.1" y="380.5">8</text>
<text x="550" y="378.6">R1032</text>
<text x="439.4" y="385.6">3 +IN</text>
<text x="463.3" y="388.1">1</text>
<text x="478.6" y="387.5">1</text>
<text x="484" y="386.3">R1031</text>
<text x="495.3" y="387.5">2</text>
<text x="550" y="388.8">R1033</text>
<text x="551.5" y="385">10K</text>
<text x="292.3" y="394.9" transform="rotate(-90 292.3 394.9)">R1020</text>
<text x="298.6" y="394.1" transform="rotate(-90 298.6 394.1)">100K</text>
<text x="302.4" y="394.9" transform="rotate(-90 302.4 394.9)">R1021</text>
<text x="308.8" y="394.1" transform="rotate(-90 308.8 394.1)">100K</text>
<text x="407.5" y="390.1">1K</text>
<text x="439.4" y="393.2">2 -IN</text>
<text x="484.7" y="392.6">49R9</text>
<text x="551.5" y="395.2">10K</text>
<text x="447" y="397.9">4</text>
<text x="480.1" y="400.8">U1005</text>
<text x="477.5" y="403.4">LM4562MA</text>
<text x="405.2" y="416.7">R1025</text>
<text x="445.9" y="416.7">R1029</text>
<text x="407.5" y="423.1">1K</text>
<text x="448.1" y="423.1">1K</text>
<text x="443.5" y="430.7">1</text>
<text x="445.9" y="426.4">C1020</text>
<text x="453.6" y="430.7">2</text>
<text x="443.7" y="438.8">10PF/50V</text>
</g>
<g font-size="2.5">
<text x="594.4" y="133">LR_OP_RELAY_DRV</text>
<text x="450.8" y="145.1">OUT</text>
<text x="544.6" y="149.4">+</text>
<text x="552" y="155.7">NC</text>
<text x="335.3" y="158.2">V+</text>
<text x="598.7" y="161">N</text>
<text x="603.3" y="161">G</text>
<text x="236.2" y="163.4">POST_VOL_LT+</text>
<text x="336.6" y="165.9">OUT</text>
<text x="552" y="165.9">NO</text>
<text x="607.3" y="164.6">CH</text>
<text x="335.3" y="172.2">V-</text>
<text x="553.1" y="170.9">NC1</text>
<text x="602" y="168.7">P</text>
<text x="553.1" y="181.1">NO1</text>
<text x="452.1" y="198.9">V+</text>
<text x="453.4" y="206.5">OUT</text>
<text x="452.1" y="212.9">V-</text>
<text x="236.2" y="219.3">POST_VOL_LT-</text>
<text x="336.6" y="221.7">OUT</text>
<text x="645.7" y="250.7">LT_SE_OUT</text>
<text x="671.9" y="251">WHITE</text>
<text x="650.6" y="258.3">RT_SE_OUT</text>
<text x="676" y="258.6">REG</text>
<text x="684.5" y="266.2">GND</text>
<text x="335.3" y="305.6">V+</text>
<text x="336.6" y="313.2">OUT</text>
<text x="586.7" y="313.3">LR_OP_RELAY_DRV</text>
<text x="335.3" y="319.5">V-</text>
<text x="448.3" y="328">OUT</text>
<text x="544.6" y="329.7">+</text>
<text x="552" y="336">NC</text>
<text x="598.7" y="341.4">N</text>
<text x="603.3" y="341.4">G</text>
<text x="236.2" y="343.8">POST_VOL_RT+</text>
<text x="552" y="346.2">NO</text>
<text x="607.3" y="344.9">CH</text>
<text x="553.1" y="351.3">NC1</text>
<text x="602" y="349">P</text>
<text x="553.1" y="361.4">NO1</text>
<text x="236.2" y="376.8">POST_VOL_RT-</text>
<text x="336.6" y="379.2">OUT</text>
<text x="449.6" y="381.8">V+</text>
<text x="450.8" y="389.4">OUT</text>
<text x="449.6" y="395.7">V-</text>
</g>
</svg>
